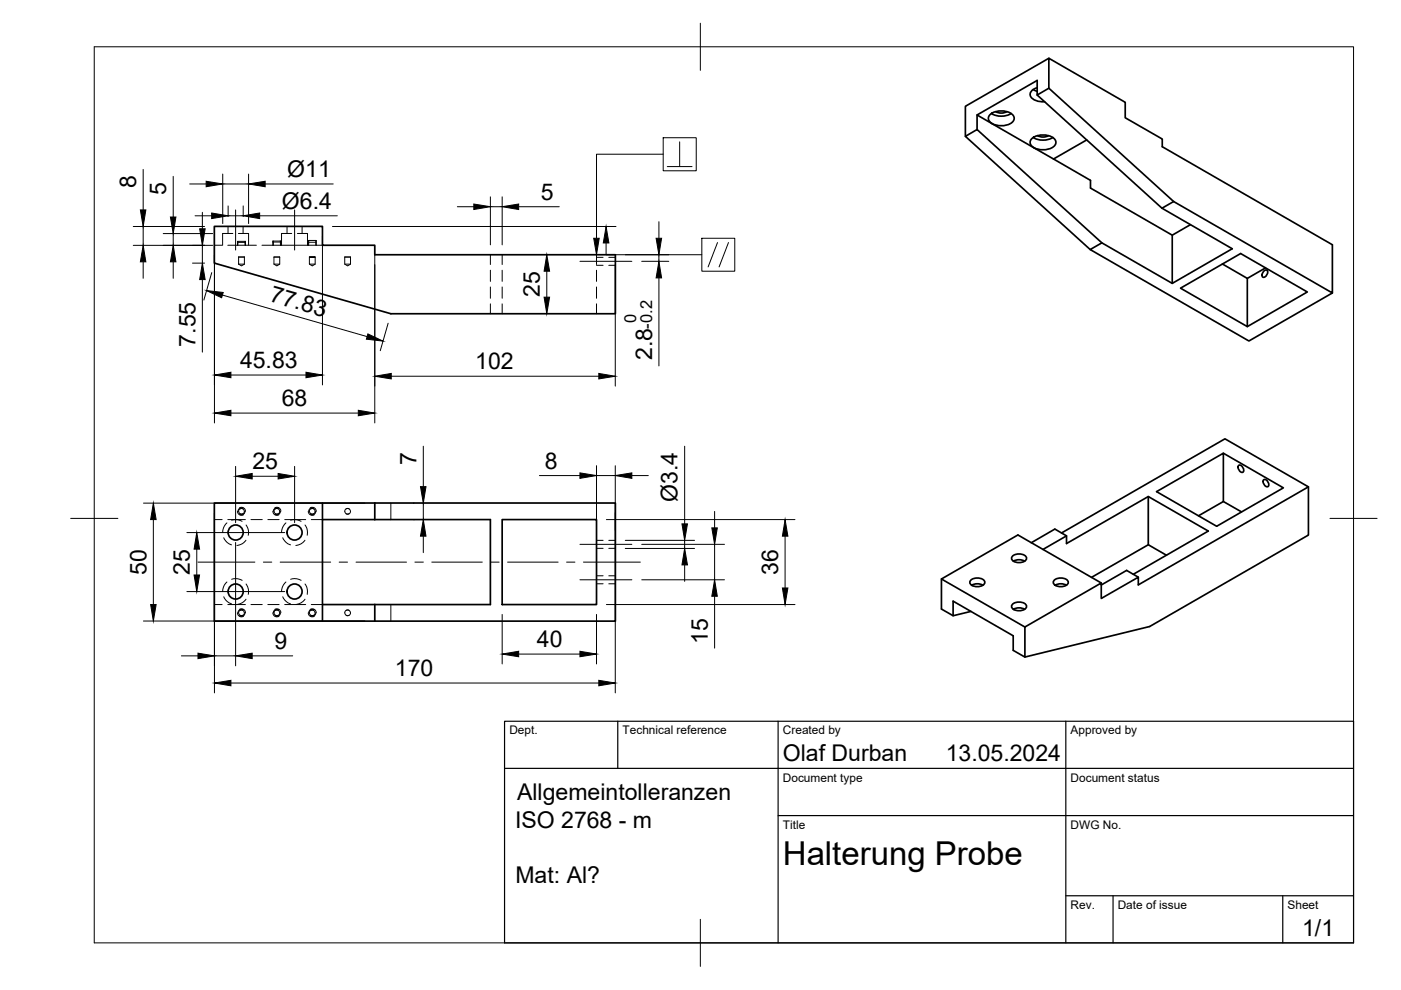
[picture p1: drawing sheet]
<svg xmlns="http://www.w3.org/2000/svg" width="297mm" height="210mm" viewBox="0 0 297 210" stroke-linecap="round" stroke-linejoin="round" font-family="sans-serif">
<!-- layer: Hidden -->
<g fill="none" stroke="#000" stroke-width=".21">
<path d="M45.4 52h1.7M48.3 52h2.1M48.3 48v1.5M49.4 49.5h-2.2v2.5M50.4 51.4h1.6M50.4 52h1.6M50.4 52v-.8h1.6v.8M50.4 51.2v.8M50.5 49.5h2.2v2.5M50.6 54.5h1.2M50.6 56h1.2M50.6 56l.6 .4 .6-.4"/>
<path d="M50.6 54.5v1.5M51.5 48v1.5M51.8 54.5v1.5M51.9 51.2v.8M52 52h2.4M55.5 52h2.3M57.8 52v-.9h1.7v.9M57.8 52h1.7M57.8 51.3h1.7M58 51.1v.9M58.1 56h1.2M58.1 54.5h1.2"/>
<path d="M58.1 54.5v1.5l.6 .4 .6-.4v-1.5M59.5 51.1v.9M59.5 52h5.8M60.9 48v1.5M61.8 49.5h-2.1v2.5M63.1 49.5h2.1v2.5M64.1 48v1.5M65.3 52v-1h1.8v1M65.3 52h1.8M65.3 51.4h1.8M65.4 51v1M65.6 56h1.2"/>
<path d="M65.6 54.5v1.5l.6 .4 .6-.4v-1.5h-1.2h1.2M67 51v1M67.1 52h1.3M73.1 56h1.2M73.1 54.5h1.2M73.1 54.5v1.5l.6 .4 .6-.4v-1.5M104 54v2.1M104 57.3v2.4M106.5 54v2.1M106.5 57.3v2.4M126.5 54v2.1M126.5 57.3v2.4"/>
<path d="M126.5 56.3h1.4M126.5 54.6h1.4M129.1 56.3h1.4M129.1 54.6h1.4M104 60.8v2.4M104 64.4v2.1M106.5 60.8v2.4M106.5 64.4v2.1M126.5 60.8v2.4M126.5 64.4v2.1M45.4 110.2h1.7M47.4 114l.2 .3a2.59 2.59 0 0 0 1.5 1.2"/>
<path d="M48.1 110.9l-.3 .2a2.85 2.85 0 0 0-.6 1.8M48.3 110.2h3.7M49.1 110.3l.4-.1a2.87 2.87 0 0 1 1.8 .3M50.4 108.4a.85 .85 0 0 0 1.2 .7M50.6 108.4v.1a.6 .6 0 0 0 .9 .4M50.8 107.7a.85 .85 0 0 1 1.2 .7M50.9 107.9a.58 .58 0 0 1 .9 .5M51.5 107.9a.61 .61 0 0 0-.9 .5M51.6 107.8a.77 .77 0 0 0-1.2 .6M51.8 108.4v.1a.63 .63 0 0 1-.9 .4M51.9 108.4a.72 .72 0 0 1-1.1 .6M52.2 114.5l-.2 .2a2.51 2.51 0 0 1-1.8 .9"/>
<path d="M52.2 111.3l.1 .2a2.51 2.51 0 0 1 .3 2M53.2 110.2h2.4M56.8 110.2h2.4M57.8 108.4a.86 .86 0 0 0 1.3 .7M58.3 107.7a.84 .84 0 0 1 1.2 .7M58.4 107.9a.6 .6 0 0 1 .9 .5 .6 .6 0 0 1-.9 .5M59 107.9a.6 .6 0 0 0-.9 .5 .6 .6 0 0 0 .9 .5M59.1 107.8a.76 .76 0 0 0-1.1 .6M59.5 108.4a.74 .74 0 0 1-1.2 .6M59.9 114l.2 .3a2.59 2.59 0 0 0 1.5 1.2M60.4 110.2h4.4M60.6 110.9l-.3 .2a2.71 2.71 0 0 0-.6 1.8"/>
<path d="M61.6 110.3l.4-.1a2.87 2.87 0 0 1 1.8 .3M64.7 111.3a2.68 2.68 0 0 1 .4 2.2M64.7 114.5l-.1 .2a2.61 2.61 0 0 1-1.9 .9M65.4 108.4a.85 .85 0 0 0 1.2 .7M65.8 107.7a.86 .86 0 0 1 1.3 .7M65.9 107.9a.58 .58 0 0 1 .9 .5M66 110.2h2.4M66.5 107.9a.6 .6 0 0 0-.9 .5 .6 .6 0 0 0 .9 .5M66.6 107.8a.76 .76 0 0 0-1.2 .6M66.8 108.4v.1a.63 .63 0 0 1-.9 .4M67 108.4a.73 .73 0 0 1-1.2 .6M73.4 107.9a.61 .61 0 0 1 .9 .5 .61 .61 0 0 1-.9 .5"/>
<path d="M74 107.9a.61 .61 0 0 0-.9 .5 .61 .61 0 0 0 .9 .5M82.9 106.7v3.5M126.5 116.3h1.4M126.5 114.6h1.4M129.1 116.3h1.4M129.1 114.6h1.4M45.4 128.2h1.7M47.4 126.5l.2 .3a2.59 2.59 0 0 0 1.5 1.2M48.1 123.4a2.6 2.6 0 0 0-.9 2M48.3 128.2h3.7M49.1 122.8l.4-.1a2.71 2.71 0 0 1 1.8 .4M50.4 129.9a.83 .83 0 0 0 1.2 .8"/>
<path d="M50.6 129.9v.1a.6 .6 0 0 0 .9 .4M50.8 129.2a.85 .85 0 0 1 1.2 .7M50.9 129.4a.58 .58 0 0 1 .9 .5M51.5 129.4a.61 .61 0 0 0-.9 .5M51.6 129.3a.77 .77 0 0 0-1.2 .6M51.8 129.9v.1a.63 .63 0 0 1-.9 .5M51.9 129.9a.72 .72 0 0 1-1.1 .7M52.2 127.1l-.2 .1a2.59 2.59 0 0 1-1.8 1M52.2 123.8l.1 .3a2.58 2.58 0 0 1 .3 1.9M53.2 128.2h2.4M56.8 128.2h2.4M57.8 129.9a.84 .84 0 0 0 1.3 .8"/>
<path d="M58.3 129.2a.84 .84 0 0 1 1.2 .7M58.4 129.4a.6 .6 0 0 1 .9 .5 .6 .6 0 0 1-.9 .6M59 129.4a.61 .61 0 0 0-.9 .5 .61 .61 0 0 0 .9 .5M59.1 129.3a.76 .76 0 0 0-1.1 .6M59.5 129.9a.74 .74 0 0 1-1.2 .7M59.9 126.5l.2 .3a2.59 2.59 0 0 0 1.5 1.2M60.4 128.2h4.4M60.6 123.4l-.3 .3a2.71 2.71 0 0 0-.6 1.7M61.6 122.8l.4-.1a2.71 2.71 0 0 1 1.8 .4M64.7 123.8l.1 .3a2.86 2.86 0 0 1 .3 1.9M64.7 127.1l-.1 .1a2.7 2.7 0 0 1-1.9 1M65.4 129.9a.83 .83 0 0 0 1.2 .8"/>
<path d="M65.8 129.2a.86 .86 0 0 1 1.3 .7M65.9 129.4a.58 .58 0 0 1 .9 .5M66 128.2h2.4M66.5 129.4a.6 .6 0 0 0-.9 .5 .6 .6 0 0 0 .9 .5M66.6 129.3a.76 .76 0 0 0-1.2 .6M66.8 129.9v.1a.63 .63 0 0 1-.9 .5M67 129.9a.73 .73 0 0 1-1.2 .7M73.4 129.4a.61 .61 0 0 1 .9 .6 .61 .61 0 0 1-.9 .5M74 129.4a.61 .61 0 0 0-.9 .5 .61 .61 0 0 0 .9 .5M82.9 128.2v3.5M126.5 123.8h1.4M126.5 122.1h1.4"/>
<path d="M129.1 123.8h1.4M129.1 122.1h1.4"/>
</g>
<!-- layer: Visible -->
<g fill="none" stroke="#000" stroke-width=".36">
<path d="M219 19l.9 .4M219.9 18.6a1.45 1.45 0 0 0-1.4 1.9 3.2 3.2 0 0 0 3 1.1M222.4 12.4l16.2 9.3v3.3l7.8 4.5v1.6l36.1 20.8v10.2l-33.7-19.4-26.4-24zM222.4 12.4l-17.7 10.1v6.4M222.4 18.7l-2.5 1.4M207.2 24.4v3.1M209.9 24.3a3.7 3.7 0 0 1 5 .4 1.65 1.65 0 0 1-1.7 1.9l-.6 .1a3.1 3.1 0 0 1-3-1.2v-.8zM210.2 24.1a4.2 4.2 0 0 0 4.2 0M211.1 23.7a2.47 2.47 0 0 0 2.4 0M218.8 29.4a3.7 3.7 0 0 1 5 .4 1.65 1.65 0 0 1-1.8 1.9l-.6 .1a3.1 3.1 0 0 1-2.9-1.2v-.8zM219 29.2a4.2 4.2 0 0 0 4.2 0M220 28.7a2.47 2.47 0 0 0 2.3 0"/>
<path d="M223.4 33.7l-16.2-9.3 12.7-7.3v3l26.5 24 14.9 8.6-12.8 7.4v-10.2l3.9-2.3M223.4 33.7l7.8 4.5v1.7l17.3 10M230.4 29.7l-7 4M45.4 48h23v4h11.1v2h51v12.5h-47.6l-37.5-10.7zM233.6 51.5l-26.4-24-2.5 1.4 26.4 24M248.8 42.7l-2.4 1.4M259.2 56l5.3 3v10.3l-14.2-8.2 12.7-7.3 14.2 8.1-12.7 7.4M267.9 57.5l.7-.2a.99 .99 0 0 1-.9 1.5 .86 .86 0 0 1 .2-1.3zM268.3 56.8l-3.8 2.2M248.5 60.1l-14.9-8.6-2.5 1.4 33.7 19.4 17.7-10.2M259.4 96.1l12.7 7.3-14.1 8.2-12.8-7.4 14.2-8.1v10.2l-5.3 3.1M262.7 98.6a.99 .99 0 0 1 .8 1.5 .99 .99 0 0 1-.8-1.5z"/>
<path d="M68.4 110.2h35.6v18h-35.6M68.4 106.7v25M79.5 106.7h51v25h-51M79.5 106.7h-34.1v25h34.1M79.5 106.7v3.5M106.5 110.2h20v18h-20zM214.6 118a2.08 2.08 0 0 1 3 .2 1.38 1.38 0 0 1-1.8 1.1 1.22 1.22 0 0 1-1.3-1.1zM214.9 119a2.46 2.46 0 0 1 2.4 0M226.1 113.6l-5 2.9M243.5 105.3l-17.4 9.9v-1.6l-2.5-1.4-4.9 2.9M243.5 115.5l-12.1 6.9M247.3 117.7l-3.8-2.2v-10.2l12.7 7.3-15.9 9.2"/>
<path d="M259.4 106.3l3.8 2.2M268 101.7a.99 .99 0 0 1 .8 1.5 .99 .99 0 0 1-.8-1.5zM277.4 103.2v10.2l-33.6 19.4-26.5 6.5v-6.4l16.2-9.3v3.3l7.8-4.5v1.6l36.1-20.8-17.7-10.2-34.6 20M79.5 128.2v3.5M199.6 122.8v6.3l2.5 1.4 3.7-.9M202.1 130.5v-3l12.7 7.3v3.1l2.5 1.4M205.8 123.1a2.08 2.08 0 0 1 3 .2 1.38 1.38 0 0 1-1.8 1.1 1.22 1.22 0 0 1-1.4-1.1zM206 124.1a2.46 2.46 0 0 1 2.4 0M214.6 128.2a2.08 2.08 0 0 1 3 .2 1.38 1.38 0 0 1-1.8 1.1 1.22 1.22 0 0 1-1.3-1.1zM214.9 129.2a2.46 2.46 0 0 1 2.4 0M223.5 123.1a2.08 2.08 0 0 1 3 .2 1.38 1.38 0 0 1-1.8 1.1 1.22 1.22 0 0 1-1.4-1.1zM223.7 124.1a2.46 2.46 0 0 1 2.4 0"/>
<path d="M233.5 123.6l-17.7-10.2-16.2 9.4 17.7 10.1M241.3 122.4l-2.4-1.5-5.4 3.1"/>
<circle cx="50" cy="112.9" r="1.6"/>
<circle cx="62.5" cy="112.9" r="1.6"/>
<circle cx="50" cy="125.4" r="1.6"/>
<circle cx="62.5" cy="125.4" r="1.6"/>
</g>
<!-- layer: BORDER -->
<path d="M20 9.9h267v190h-267zM148.5 4.9v10M15 109.9h10M282 109.9h10M148.5 194.9v10" fill="none" stroke="#000" stroke-width=".21"/>
<!-- layer: TITLEBLOCK -->
<path d="M107 152.9h180v47h-180zM131 152.9v10M165 152.9v47M226 152.9v47M107 162.9h180M165 172.9h122M226 189.9h61M236 189.9v10M272 189.9v10" fill="none" stroke="#000" stroke-width=".25"/>
<!-- layer: FD_Dimensions -->
<g fill="none" stroke="#000" stroke-width=".21">
<path d="M30.4 35.9v8.6M36.7 37.4v8.6M40.2 39h3.5M47.2 36.9v10.5M47.2 39h5.5M52.7 36.9v10.5M56.2 39h14.5M28.3 52h16.8M28.3 48h15.1M30.4 48v4M30.4 55.5v3.5M34.6 49.5h10.5"/>
<path d="M36.7 49.5v2.5M36.7 55.5v3.5M40.8 55.8h2.6M41.4 45.8h3.5M42.9 45v3.5M42.9 52v3.8M42.9 59.3v15.4M44.9 57.8l-1.7 5.8M45.5 50.1v39.6M48.4 43.7v2.2M48.4 45.8h3.2M51.6 43.7v2.2"/>
<path d="M55.1 45.8h16.4M68.4 50.1v31.5M79.5 54.1v35.6M97 43.8h3.5M104 41.7v10.2M104 43.8h2.5M106.5 41.7v10.2M110 43.8h8.6M115.9 57.5v5.5M130.5 56.1v25.8M132.6 54h9.2M136.1 55.4h5.7"/>
<path d="M139.7 47v3.5M139.7 54v1.4M139.7 58.9v18.7M47.2 62.6l30.6 8.8M49 79.5h15.9M82.3 68.5l-1.7 5.9M83 79.8h44M49 87.6h27M50 98.9v11.9M62.5 98.9v11.9M89.7 94.6v8.6M126.5 98.7v13.8"/>
<path d="M130.5 98.7v48.2M145.2 94.6v16.5M30.4 106.7h47M32.5 110.2v18M39.6 112.9h20.8M41.7 116.4v5.5M45.5 108.8v38.1M50 115v26.2M53.5 101h5.5M87.6 106.7h.2M87.6 110.2h.2M89.7 106.7v3.5"/>
<path d="M89.7 113.7v3.5M114.4 100.8h8.6M126.5 100.8h4M128.6 110.2h40M132.6 114.6h14.7M132.6 116.3h14.7M134 100.8h3.5M136.1 115.4h17.5M145.2 114.6v1.7M145.2 119.8v3.5M151.5 108.4v3.5M151.5 115.4v7.5"/>
<path d="M166.5 113.7v11M30.4 131.7h47M38.5 139.1h3.5M39.6 125.4h20.8M45.5 139.1h4.5M53.5 139.1h8.6M106.5 130.3v10.5M110 138.7h13M126.5 130.3v10.5M128.6 128.2h40M136.1 122.9h17.5M151.5 126.4v11"/>
<path d="M49 144.8h78"/>
</g>
<g fill="#000" stroke="#000" stroke-width=".21">
<path d="M43.7 38.4l3.5 .6-3.5 .6zM52.7 39l3.5-.6v1.2zM30.4 52l.5 3.5h-1.1zM29.8 44.5h1.1l-.5 3.5zM36.7 52l.6 3.5h-1.2zM36.1 46h1.2l-.6 3.5zM42.3 48.5h1.2l-.6 3.5zM42.9 55.8l.6 3.5h-1.2zM44.9 45.2l3.5 .6-3.5 .5zM51.6 45.8l3.5-.6v1.1zM100.5 43.3l3.5 .5-3.5 .6zM106.5 43.8l3.5-.5v1.1z"/>
<path d="M115.9 54l.6 3.5h-1.1zM139.1 50.5h1.2l-.6 3.5zM139.7 55.4l.6 3.5h-1.2zM43.8 61.6l3.5 .4-.3 1.1zM45.5 79.5l3.5-.6v1.2zM64.9 78.9l3.5 .6-3.5 .6zM78 70.8l3.2 1.5-3.5-.4zM79.5 79.8l3.5-.6v1.1zM115.4 63h1.1l-.6 3.5zM127 79.2l3.5 .6-3.5 .5zM45.5 87.6l3.5-.6v1.2zM76 87l3.5 .6-3.5 .6z"/>
<path d="M32.5 106.7l.6 3.5h-1.2zM41.7 112.9l.6 3.5h-1.2zM50 101l3.5-.6v1.2zM59 100.4l3.5 .6-3.5 .6zM89.7 110.2l.6 3.5h-1.1zM89.2 103.2h1.1l-.6 3.5zM123 100.3l3.5 .5-3.5 .6zM130.5 100.8l3.5-.5v1.1zM145.2 116.3l.6 3.5h-1.2zM144.6 111.1h1.2l-.6 3.5zM150.9 111.9h1.2l-.6 3.5zM166.5 110.2l.5 3.5h-1.1z"/>
<path d="M31.9 128.2h1.2l-.6 3.5zM41.1 121.9h1.2l-.6 3.5zM42 138.5l3.5 .6-3.5 .6zM50 139.1l3.5-.6v1.2zM106.5 138.7l3.5-.6v1.1zM123 138.1l3.5 .6-3.5 .5zM151.5 122.9l.6 3.5h-1.2zM165.9 124.7h1.1l-.5 3.5zM45.5 144.8l3.5-.6v1.2zM127 144.2l3.5 .6-3.5 .6z"/>
</g>
<!-- layer: Smart Centers -->
<g fill="none" stroke="#000" stroke-width=".21">
<path d="M50 44.5v8.5M62.5 44.5v8.5M123 55.4h11M42 119.2h12M55.8 119.2h1.8M59.4 119.2h10.7M71.9 119.2h1.8M75.5 119.2h10.7M88 119.2h1.8M91.5 119.2h10.8M104.1 119.2h1.7M107.6 119.2h10.7"/>
<path d="M120.1 119.2h1.8M123 115.4h11M123.7 119.2h12.1M123 122.9h11"/>
</g>
<path d="M140.6 32.7h-14.1v17.8M140.6 29.2h7v7h-7zM141.5 35.3h5.2M144.1 30.1v5.2M70.5 48h60.1M128.5 51.5v2.5h20.3M148.8 50.5h7v7h-7zM152.1 51.4l-2 5.2M154.5 51.4l-2 5.2" fill="none" stroke="#000" stroke-width=".21"/>
<path d="M125.9 50.5h1.1l-.5 3.5zM128.5 48l.6 3.5h-1.2z" fill="#000" stroke="#000" stroke-width=".21"/>
<text font-size="7" x="166" y="183.4">Halterung Probe</text>
<g font-size="4.9">
<text x="28.9" y="39.8" transform="rotate(-90 28.9 39.8)">8</text>
<text x="35.3" y="41.3" transform="rotate(-90 35.3 41.3)">5</text>
<text x="60.9" y="37.5">Ø11</text>
<text x="59.8" y="44.2">Ø6.4</text>
<text x="114.7" y="42.4">5</text>
<text x="57" y="63.9" transform="rotate(16 57 63.9)">77.83</text>
<text x="114.5" y="63" transform="rotate(-90 114.5 63)">25</text>
<text x="41.5" y="73.5" transform="rotate(-90 41.5 73.5)">7.55</text>
<text x="138.2" y="76.3" transform="rotate(-90 138.2 76.3)">2.8</text>
<text x="50.9" y="78.1">45.83</text>
<text x="100.8" y="78.3">102</text>
<text x="59.8" y="86.1">68</text>
<text x="53.5" y="99.5">25</text>
<text x="88.3" y="98.5" transform="rotate(-90 88.3 98.5)">7</text>
<text x="115.5" y="99.4">8</text>
<text x="143.6" y="106.4" transform="rotate(-90 143.6 106.4)">Ø3.4</text>
<text x="31.1" y="121.9" transform="rotate(-90 31.1 121.9)">50</text>
<text x="40.3" y="121.9" transform="rotate(-90 40.3 121.9)">25</text>
<text x="165" y="121.9" transform="rotate(-90 165 121.9)">36</text>
<text x="58.2" y="137.6">9</text>
<text x="113.8" y="137.2">40</text>
<text x="150.1" y="136.6" transform="rotate(-90 150.1 136.6)">15</text>
<text x="83.7" y="143.4">170</text>
<text x="166" y="161.4">Olaf Durban</text>
<text x="200.5" y="161.4">13.05.2024</text>
<text x="109.6" y="169.7">Allgemeintolleranzen</text>
<text x="109.2" y="175.5">ISO 2768 - m</text>
<text x="109.3" y="187.3">Mat: Al?</text>
<text x="276.1" y="198.6">1/1</text>
</g>
<g font-size="3.5">
<text x="134.9" y="68.6" transform="rotate(-90 134.9 68.6)">0</text>
<text x="138.2" y="69.7" transform="rotate(-90 138.2 69.7)">-0.2</text>
</g>
<g font-size="2.5">
<text x="108" y="155.7">Dept.</text>
<text x="132" y="155.7">Technical reference</text>
<text x="166" y="155.7">Created by</text>
<text x="227" y="155.7">Approved by</text>
<text x="166" y="165.7">Document type</text>
<text x="227" y="165.7">Document status</text>
<text x="166" y="175.7">Title</text>
<text x="227" y="175.7">DWG No.</text>
<text x="227" y="192.7">Rev.</text>
<text x="237" y="192.7">Date of issue</text>
<text x="273" y="192.7">Sheet</text>
</g>
</svg>
